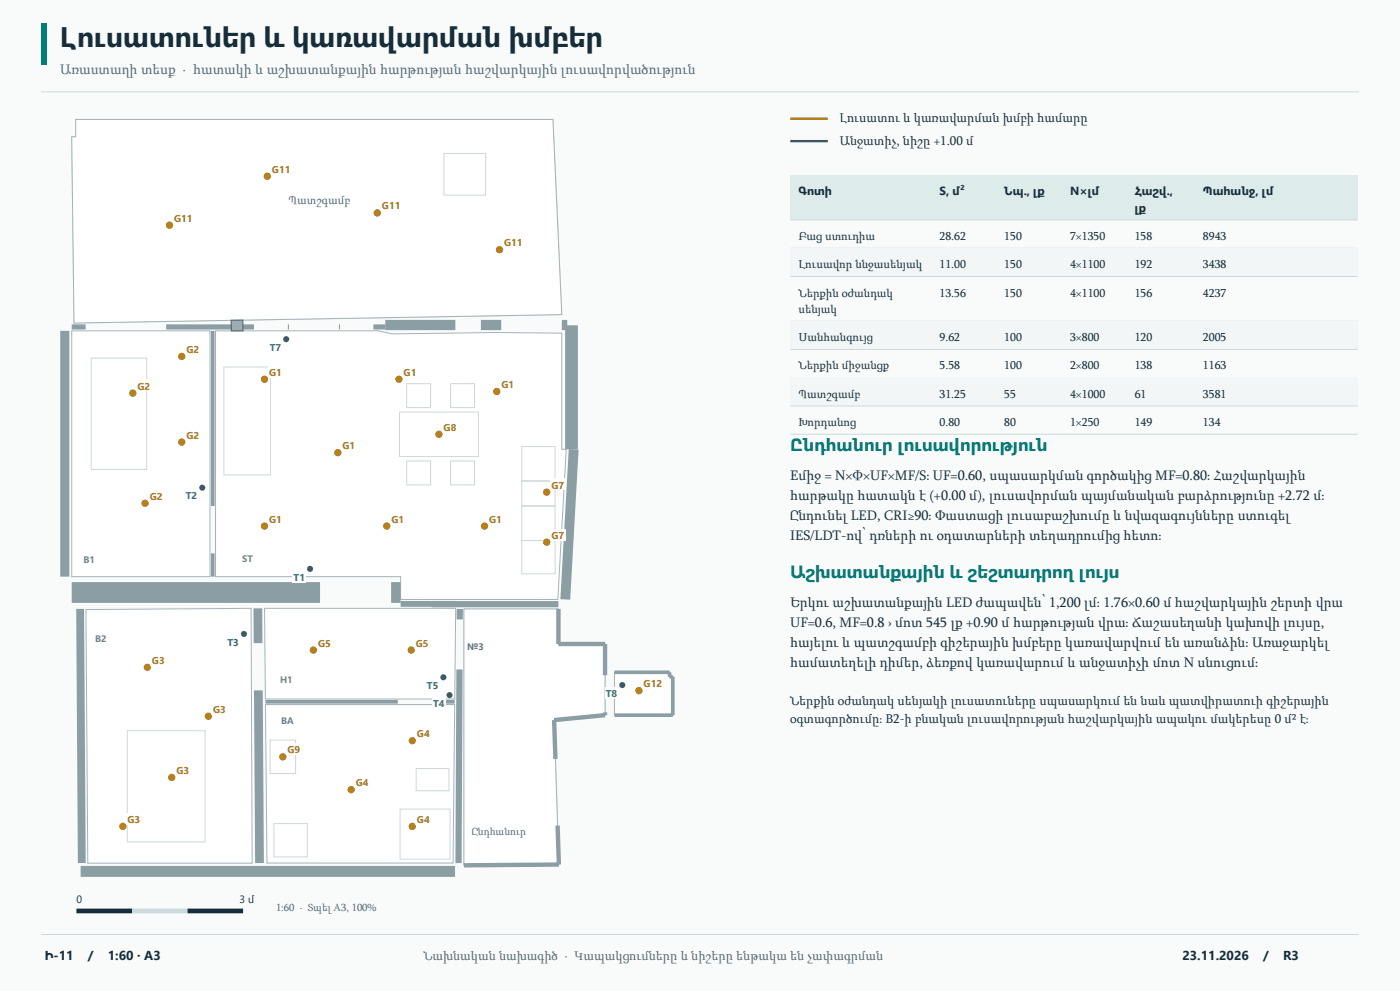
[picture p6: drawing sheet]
<svg xmlns="http://www.w3.org/2000/svg" width="420mm" height="297mm" viewBox="0 0 420 297" stroke-linecap="round" stroke-linejoin="round" font-family="sans-serif">
<path d="M0 0h420v297h-420z" fill-rule="evenodd" fill="#f9fbfb"/>
<path d="M12.3 7.1h1.8v12.3h-1.8z" fill-rule="evenodd" fill="#007c77"/>
<path d="M12.3 27.5h395.4M12.3 280.1h395.4" fill="none" stroke="#cbdade" stroke-width=".3"/>
<g fill="#f1f4f4" stroke="#cbdade" stroke-width=".35">
<path d="M139.2 182.5h28.3v10.5h14v21.3l-15.3 1.5 1.5 43.3-28.5 .2z" fill-rule="evenodd"/>
<path d="M184.4 201.5h16.5v1.3h.9v11.5h-17.4z" fill-rule="evenodd"/>
<path d="M22.7 35.8h143.2l2.6 58.5-146.3 2.5-.7-55.8h1.2z" fill-rule="evenodd"/>
</g>
<g fill="#fff" stroke="#a3b5ba" stroke-width=".3">
<path d="M21.5 99.2h41.5v73.6h-41.5z" fill-rule="evenodd"/>
<path d="M64.7 99.2h48.8l4.1 .9 30.9-.4 20 .1v34.9h1.4l-2.6 45h-47.1v-6.9h-55.5z" fill-rule="evenodd"/>
<path d="M25.8 182.7l49.5-.4 .3 76.4h-49.3z" fill-rule="evenodd"/>
<path d="M79.4 182.3h57.3l-.3 27.2h-56.8z" fill-rule="evenodd"/>
<path d="M79.6 211.2h56.8l-.5 47.4h-55.8z" fill-rule="evenodd"/>
<path d="M22.7 35.8h143.2l2.6 58.5-146.3 2.5-.7-55.8h1.2z" fill-rule="evenodd"/>
<path d="M139.2 182.5h28.3v10.5h14v21.3l-15.3 1.5 1.5 43.3-28.5 .2z" fill-rule="evenodd"/>
<path d="M184.4 201.5h16.5v1.3h.9v11.5h-17.4z" fill-rule="evenodd"/>
</g>
<path d="M21.5 177.6h74.5M117.3 177.6h2.9" fill="none" stroke="#8b9ea4" stroke-width="6.2" stroke-linecap="butt"/>
<path d="M19.4 99.2v73.6" fill="none" stroke="#8b9ea4" stroke-width="2.7" stroke-linecap="butt"/>
<path d="M21.5 98h4.2M49.9 98h26.3M86.4 98h.3M101.7 98h.3M112 98h3.6" fill="none" stroke="#8b9ea4" stroke-width="1.5" stroke-linecap="butt"/>
<path d="M115.6 97.4h21M144.3 97.4h6.1M168.5 97.4h1.7" fill="none" stroke="#8b9ea4" stroke-width="3.1" stroke-linecap="butt"/>
<path d="M172.1 134.7l-2.5 45" fill="none" stroke="#8b9ea4" stroke-width="3" stroke-linecap="butt"/>
<path d="M171.5 97.5v37.2" fill="none" stroke="#8b9ea4" stroke-width="3.8" stroke-linecap="butt"/>
<path d="M129.5 181.1h38M137.9 182.5v3.1M137.8 200.6l-.2 58.1" fill="none" stroke="#8b9ea4" stroke-width="1.9" stroke-linecap="butt"/>
<path d="M24.2 261.2h112.3" fill="none" stroke="#8b9ea4" stroke-width="3.3" stroke-linecap="butt"/>
<path d="M24 182.5l.5 76.2" fill="none" stroke="#8b9ea4" stroke-width="2.4" stroke-linecap="butt"/>
<path d="M77.4 182.3v10.4M77.5 206.9l.4 51.8" fill="none" stroke="#8b9ea4" stroke-width="2.6" stroke-linecap="butt"/>
<path d="M120.2 181h16.5" fill="none" stroke="#8b9ea4" stroke-width="1.7" stroke-linecap="butt"/>
<path d="M167.5 182.5v10.5h14v9.4M181.5 213.5v.8l-15.3 1.5 .4 11.7M167.3 247.4l.4 11.7-28.5 .2" fill="none" stroke="#8b9ea4" stroke-width="1.3" stroke-linecap="butt"/>
<path d="M63.8 99.2v52.5M63.8 165.8v7M79.6 210.3h39.8M132.7 210.3h3.7M184.4 201.5h16.5v1.3h.9v11.5h-17.4" fill="none" stroke="#8b9ea4" stroke-width="1.1" stroke-linecap="butt"/>
<g fill="none" stroke="#cdd8d8" stroke-width=".3">
<path d="M133.2 46h12.5v12.5h-12.5zM27.4 107.3h16.6v33.4h-16.6zM67.2 110h14v32.3h-14zM122 115h7.2v7.2h-7.2zM135.2 115h7.2v7.2h-7.2zM119.9 123.5h23.6v13.3h-23.6zM122 138.2h7.2v7.1h-7.2zM135.2 138.2h7.2v7.1h-7.2zM156.5 133.8h10v10.4h-10zM156.5 151.7h10v10.3h-10zM156.5 144.2h10v7.5h-10zM156.5 162h10v10h-10z"/>
<path d="M38.2 219h23.3v33.3h-23.3zM81 221.8h7.7v10h-7.7zM124.9 230.3h9.8v6.7h-9.8zM82.2 246.8h10v10h-10zM120 242.5h15v15h-15z"/>
</g>
<path d="M69.4 96l3.4-.1 .1 3.3h-3.5z" fill-rule="evenodd" fill="#9bafb0" stroke="#546f77" stroke-width=".35"/>
<path d="M22.9 273h16.7M56.3 273h16.6" fill="none" stroke="#172d39" stroke-width="1.4" stroke-linecap="butt"/>
<path d="M39.6 273h16.7" fill="none" stroke="#cbdade" stroke-width="1.4" stroke-linecap="butt"/>
<circle cx="101.4" cy="135.7" r="1.09" fill="#b98018"/>
<path d="M102.4 131.6h4.5v3.5h-4.5z" fill-rule="evenodd" fill="#fff"/>
<circle cx="145.4" cy="157.7" r="1.09" fill="#b98018"/>
<path d="M146.4 153.6h4.5v3.5h-4.5z" fill-rule="evenodd" fill="#fff"/>
<circle cx="149" cy="117.3" r="1.09" fill="#b98018"/>
<path d="M150.1 113.3h4.5v3.5h-4.5z" fill-rule="evenodd" fill="#fff"/>
<circle cx="79.4" cy="157.7" r="1.09" fill="#b98018"/>
<path d="M80.4 153.6h4.5v3.5h-4.5z" fill-rule="evenodd" fill="#fff"/>
<circle cx="79.4" cy="113.7" r="1.09" fill="#b98018"/>
<path d="M80.4 109.6h4.5v3.5h-4.5z" fill-rule="evenodd" fill="#fff"/>
<circle cx="119.7" cy="113.7" r="1.09" fill="#b98018"/>
<path d="M120.7 109.6h4.6v3.5h-4.6z" fill-rule="evenodd" fill="#fff"/>
<circle cx="116" cy="157.7" r="1.09" fill="#b98018"/>
<path d="M117.1 153.6h4.5v3.5h-4.5z" fill-rule="evenodd" fill="#fff"/>
<circle cx="43.5" cy="150.8" r="1.09" fill="#b98018"/>
<path d="M44.6 146.8h4.5v3.5h-4.5z" fill-rule="evenodd" fill="#fff"/>
<circle cx="39.9" cy="117.8" r="1.09" fill="#b98018"/>
<path d="M40.9 113.8h4.5v3.5h-4.5z" fill-rule="evenodd" fill="#fff"/>
<circle cx="54.5" cy="132.5" r="1.09" fill="#b98018"/>
<path d="M55.6 128.4h4.5v3.6h-4.5z" fill-rule="evenodd" fill="#fff"/>
<circle cx="54.5" cy="106.8" r="1.09" fill="#b98018"/>
<path d="M55.6 102.8h4.5v3.5h-4.5z" fill-rule="evenodd" fill="#fff"/>
<circle cx="51.5" cy="233" r="1.09" fill="#b98018"/>
<path d="M52.6 228.9h4.5v3.6h-4.5z" fill-rule="evenodd" fill="#fff"/>
<circle cx="44.2" cy="200" r="1.09" fill="#b98018"/>
<path d="M45.2 195.9h4.6v3.6h-4.6z" fill-rule="evenodd" fill="#fff"/>
<circle cx="62.5" cy="214.7" r="1.09" fill="#b98018"/>
<path d="M63.6 210.6h4.5v3.5h-4.5z" fill-rule="evenodd" fill="#fff"/>
<circle cx="36.9" cy="247.7" r="1.09" fill="#b98018"/>
<path d="M37.9 243.6h4.5v3.5h-4.5z" fill-rule="evenodd" fill="#fff"/>
<circle cx="105.4" cy="236.7" r="1.09" fill="#b98018"/>
<path d="M106.4 232.6h4.5v3.5h-4.5z" fill-rule="evenodd" fill="#fff"/>
<circle cx="123.7" cy="222" r="1.09" fill="#b98018"/>
<path d="M124.7 217.9h4.6v3.6h-4.6z" fill-rule="evenodd" fill="#fff"/>
<circle cx="123.7" cy="247.7" r="1.09" fill="#b98018"/>
<path d="M124.7 243.6h4.6v3.5h-4.6z" fill-rule="evenodd" fill="#fff"/>
<circle cx="94" cy="194.8" r="1.09" fill="#b98018"/>
<path d="M95.1 190.8h4.5v3.5h-4.5z" fill-rule="evenodd" fill="#fff"/>
<circle cx="123.4" cy="194.8" r="1.09" fill="#b98018"/>
<path d="M124.4 190.8h4.5v3.5h-4.5z" fill-rule="evenodd" fill="#fff"/>
<circle cx="50.9" cy="67.5" r="1.09" fill="#b98018"/>
<path d="M51.9 63.4h6.2v3.6h-6.2z" fill-rule="evenodd" fill="#fff"/>
<circle cx="113.2" cy="63.8" r="1.09" fill="#b98018"/>
<path d="M114.2 59.8h6.3v3.5h-6.3z" fill-rule="evenodd" fill="#fff"/>
<circle cx="149.9" cy="74.8" r="1.09" fill="#b98018"/>
<path d="M150.9 70.8h6.2v3.5h-6.2z" fill-rule="evenodd" fill="#fff"/>
<circle cx="80.2" cy="52.8" r="1.09" fill="#b98018"/>
<path d="M81.2 48.8h6.3v3.5h-6.3z" fill-rule="evenodd" fill="#fff"/>
<circle cx="191.7" cy="207" r="1.09" fill="#b98018"/>
<path d="M192.7 202.9h6.3v3.6h-6.3z" fill-rule="evenodd" fill="#fff"/>
<circle cx="93" cy="170.5" r=".92" fill="#345f82"/>
<path d="M87.7 171h4.2v3.5h-4.2z" fill-rule="evenodd" fill="#fff"/>
<circle cx="60.7" cy="146.2" r=".92" fill="#345f82"/>
<path d="M55.4 146.7h4.1v3.5h-4.1z" fill-rule="evenodd" fill="#fff"/>
<circle cx="73.2" cy="190" r=".92" fill="#345f82"/>
<path d="M67.9 190.5h4.1v3.5h-4.1z" fill-rule="evenodd" fill="#fff"/>
<circle cx="134.9" cy="208.3" r=".92" fill="#345f82"/>
<path d="M129.6 208.9h4.1v3.5h-4.1z" fill-rule="evenodd" fill="#fff"/>
<circle cx="133" cy="203" r=".92" fill="#345f82"/>
<path d="M127.7 203.5h4.2v3.5h-4.2z" fill-rule="evenodd" fill="#fff"/>
<circle cx="85.9" cy="101.7" r=".92" fill="#345f82"/>
<path d="M80.6 102.2h4.1v3.5h-4.1z" fill-rule="evenodd" fill="#fff"/>
<circle cx="186.7" cy="205.3" r=".92" fill="#345f82"/>
<path d="M181.4 205.9h4.1v3.5h-4.1z" fill-rule="evenodd" fill="#fff"/>
<circle cx="164" cy="162.5" r="1.09" fill="#b98018"/>
<path d="M165.1 158.4h4.5v3.6h-4.5z" fill-rule="evenodd" fill="#fff"/>
<circle cx="164" cy="147.5" r="1.09" fill="#b98018"/>
<path d="M165.1 143.4h4.5v3.6h-4.5z" fill-rule="evenodd" fill="#fff"/>
<circle cx="131.7" cy="130.2" r="1.09" fill="#b98018"/>
<path d="M132.7 126.1h4.6v3.5h-4.6z" fill-rule="evenodd" fill="#fff"/>
<circle cx="84.9" cy="226.8" r="1.09" fill="#b98018"/>
<path d="M85.9 222.8h4.5v3.5h-4.5z" fill-rule="evenodd" fill="#fff"/>
<path d="M237.1 35.6h11.3" fill="none" stroke="#b98018" stroke-width=".71" stroke-linecap="butt"/>
<path d="M237.1 42.3h11.3" fill="none" stroke="#345f82" stroke-width=".71" stroke-linecap="butt"/>
<path d="M237.1 52.5h170.2v13.4h-170.2z" fill-rule="evenodd" fill="#ddebea"/>
<path d="M237.1 65.9h170.2M237.1 74.4h170.2" fill="none" stroke="#cbdade" stroke-width=".3"/>
<path d="M237.1 74.4h170.2v8.5h-170.2z" fill-rule="evenodd" fill="#f2f6f7"/>
<path d="M237.1 82.9h170.2M237.1 96.3h170.2" fill="none" stroke="#cbdade" stroke-width=".3"/>
<path d="M237.1 96.3h170.2v8.4h-170.2z" fill-rule="evenodd" fill="#f2f6f7"/>
<path d="M237.1 104.7h170.2M237.1 113.2h170.2" fill="none" stroke="#cbdade" stroke-width=".3"/>
<path d="M237.1 113.2h170.2v8.5h-170.2z" fill-rule="evenodd" fill="#f2f6f7"/>
<path d="M237.1 121.7h170.2M237.1 130.1h170.2" fill="none" stroke="#cbdade" stroke-width=".3"/>
<text font-size="8.5" fill="#172d39" x="18" y="14.1">Լուսատուներ և կառավարման խմբեր</text>
<g font-size="5.3" fill="#007c77">
<text x="237.1" y="135.1">Ընդհանուր լուսավորություն</text>
<text x="237.1" y="173.2">Աշխատանքային և շեշտադրող լույս</text>
</g>
<text font-size="4.2" fill="#536776" x="18" y="22.2">Առաստաղի տեսք · հատակի և աշխատանքային հարթության հաշվարկային լուսավորվածություն</text>
<g font-size="4.2" fill="#172d39">
<text x="237.1" y="143.9">Eմիջ = N×Φ×UF×MF/S։ UF=0.60, սպասարկման գործակից MF=0.80։ Հաշվարկային</text>
<text x="237.1" y="149.9">հարթակը հատակն է (+0.00 մ), լուսավորման պայմանական բարձրությունը +2.72 մ։</text>
<text x="237.1" y="155.9">Ընդունել LED, CRI≥90։ Փաստացի լուսաբաշխումը և նվազագույնները ստուգել</text>
<text x="237.1" y="161.9">IES/LDT-ով՝ դռների ու օդատարների տեղադրումից հետո։</text>
<text x="237.1" y="182">Երկու աշխատանքային LED ժապավեն՝ 1,200 լմ։ 1.76×0.60 մ հաշվարկային շերտի վրա</text>
<text x="237.1" y="188">UF=0.6, MF=0.8 › մոտ 545 լք +0.90 մ հարթության վրա։ Ճաշասեղանի կախովի լույսը,</text>
<text x="237.1" y="194">հայելու և պատշգամբի գիշերային խմբերը կառավարվում են առանձին։ Առաջարկել</text>
<text x="237.1" y="200">համատեղելի դիմեր, ձեռքով կառավարում և անջատիչի մոտ N սնուցում։</text>
</g>
<g font-size="3.9" fill="#172d39">
<text x="251.9" y="36.7">Լուսատու և կառավարման խմբի համարը</text>
<text x="251.9" y="43.4">Անջատիչ, նիշը +1.00 մ</text>
<text x="237.1" y="211.3">Ներքին օժանդակ սենյակի լուսատուները սպասարկում են նաև պատվիրատուի գիշերային</text>
<text x="237.1" y="216.6">օգտագործումը։ B2-ի բնական լուսավորության հաշվարկային ապակու մակերեսը 0 մ² է։</text>
<text x="13.4" y="287.8">Ի-11</text>
<text x="26.4" y="287.8">/</text>
<text x="32.4" y="287.8">1:60 · A3</text>
<text x="354.7" y="287.8">23.11.2026</text>
<text x="379" y="287.8">/</text>
<text x="384.9" y="287.8">R3</text>
</g>
<text font-size="3.9" fill="#536776" x="127" y="287.8">Նախնական նախագիծ · Կապակցումները և նիշերը ենթակա են չափագրման</text>
<g font-size="3.5" fill="#172d39">
<text x="239.5" y="58.5">Գոտի</text>
<text x="281.9" y="58.5">S, մ²</text>
<text x="301.3" y="58.5">Նպ., լք</text>
<text x="321" y="58.5">N×լմ</text>
<text x="340.4" y="58.5">Հաշվ.,</text>
<text x="360.9" y="58.5">Պահանջ, լմ</text>
<text x="340.4" y="63.5">լք</text>
<text x="239.5" y="71.9">Բաց ստուդիա</text>
<text x="281.9" y="71.9">28.62</text>
<text x="301.3" y="71.9">150</text>
<text x="321" y="71.9">7×1350</text>
<text x="340.4" y="71.9">158</text>
<text x="360.9" y="71.9">8943</text>
<text x="239.5" y="80.4">Լուսավոր ննջասենյակ</text>
<text x="281.9" y="80.4">11.00</text>
<text x="301.3" y="80.4">150</text>
<text x="321" y="80.4">4×1100</text>
<text x="340.4" y="80.4">192</text>
<text x="360.9" y="80.4">3438</text>
<text x="239.5" y="88.9">Ներքին օժանդակ</text>
<text x="281.9" y="88.9">13.56</text>
<text x="301.3" y="88.9">150</text>
<text x="321" y="88.9">4×1100</text>
<text x="340.4" y="88.9">156</text>
<text x="360.9" y="88.9">4237</text>
<text x="239.5" y="93.8">սենյակ</text>
<text x="239.5" y="102.3">Սանհանգույց</text>
<text x="281.9" y="102.3">9.62</text>
<text x="301.3" y="102.3">100</text>
<text x="321" y="102.3">3×800</text>
<text x="340.4" y="102.3">120</text>
<text x="360.9" y="102.3">2005</text>
<text x="239.5" y="110.7">Ներքին միջանցք</text>
<text x="281.9" y="110.7">5.58</text>
<text x="301.3" y="110.7">100</text>
<text x="321" y="110.7">2×800</text>
<text x="340.4" y="110.7">138</text>
<text x="360.9" y="110.7">1163</text>
<text x="239.5" y="119.2">Պատշգամբ</text>
<text x="281.9" y="119.2">31.25</text>
<text x="301.3" y="119.2">55</text>
<text x="321" y="119.2">4×1000</text>
<text x="340.4" y="119.2">61</text>
<text x="360.9" y="119.2">3581</text>
<text x="239.5" y="127.7">Խորդանոց</text>
<text x="281.9" y="127.7">0.80</text>
<text x="301.3" y="127.7">80</text>
<text x="321" y="127.7">1×250</text>
<text x="340.4" y="127.7">149</text>
<text x="360.9" y="127.7">134</text>
</g>
<text font-size="3.5" fill="#536776" x="86.5" y="61.2">Պատշգամբ</text>
<g font-size="3.2" fill="#536776">
<text x="141.5" y="250.3">Ընդհանուր</text>
<text x="82.8" y="273">1:60 · Տպել A3, 100%</text>
</g>
<g font-size="3.2" fill="#172d39">
<text x="22.9" y="270.5">0</text>
<text x="71.9" y="270.5">3 մ</text>
</g>
<g font-size="3" fill="#b98018">
<text x="81.6" y="51.8">G11</text>
<text x="114.6" y="62.8">G11</text>
<text x="52.3" y="66.4">G11</text>
<text x="151.3" y="73.8">G11</text>
<text x="55.9" y="105.8">G2</text>
<text x="80.8" y="112.6">G1</text>
<text x="121.1" y="112.6">G1</text>
<text x="41.3" y="116.8">G2</text>
<text x="150.4" y="116.3">G1</text>
<text x="55.9" y="131.4">G2</text>
<text x="133.1" y="129.1">G8</text>
<text x="102.8" y="134.6">G1</text>
<text x="44.9" y="149.8">G2</text>
<text x="165.4" y="146.4">G7</text>
<text x="80.8" y="156.6">G1</text>
<text x="117.4" y="156.6">G1</text>
<text x="146.8" y="156.6">G1</text>
<text x="165.4" y="161.4">G7</text>
<text x="95.4" y="193.8">G5</text>
<text x="124.8" y="193.8">G5</text>
<text x="45.6" y="198.9">G3</text>
<text x="193.1" y="205.9">G12</text>
<text x="63.9" y="213.6">G3</text>
<text x="125.1" y="220.9">G4</text>
<text x="86.3" y="225.8">G9</text>
<text x="52.9" y="231.9">G3</text>
<text x="106.8" y="235.6">G4</text>
<text x="38.3" y="246.6">G3</text>
<text x="125.1" y="246.6">G4</text>
</g>
<g font-size="3" fill="#345f82">
<text x="80.9" y="105.2">T7</text>
<text x="55.7" y="149.7">T2</text>
<text x="88.1" y="174">T1</text>
<text x="68.2" y="193.5">T3</text>
<text x="128.1" y="206.5">T5</text>
<text x="181.7" y="208.9">T8</text>
<text x="129.9" y="211.8">T4</text>
</g>
<g font-size="2.8" fill="#738785">
<text x="25" y="168.7">B1</text>
<text x="72.7" y="168.3">ST</text>
<text x="28.5" y="192.5">B2</text>
<text x="84" y="204.8">H1</text>
<text x="84.4" y="217">BA</text>
</g>
<text font-size="2.8" fill="#627a78" x="140.2" y="194.7">№3</text>
</svg>
